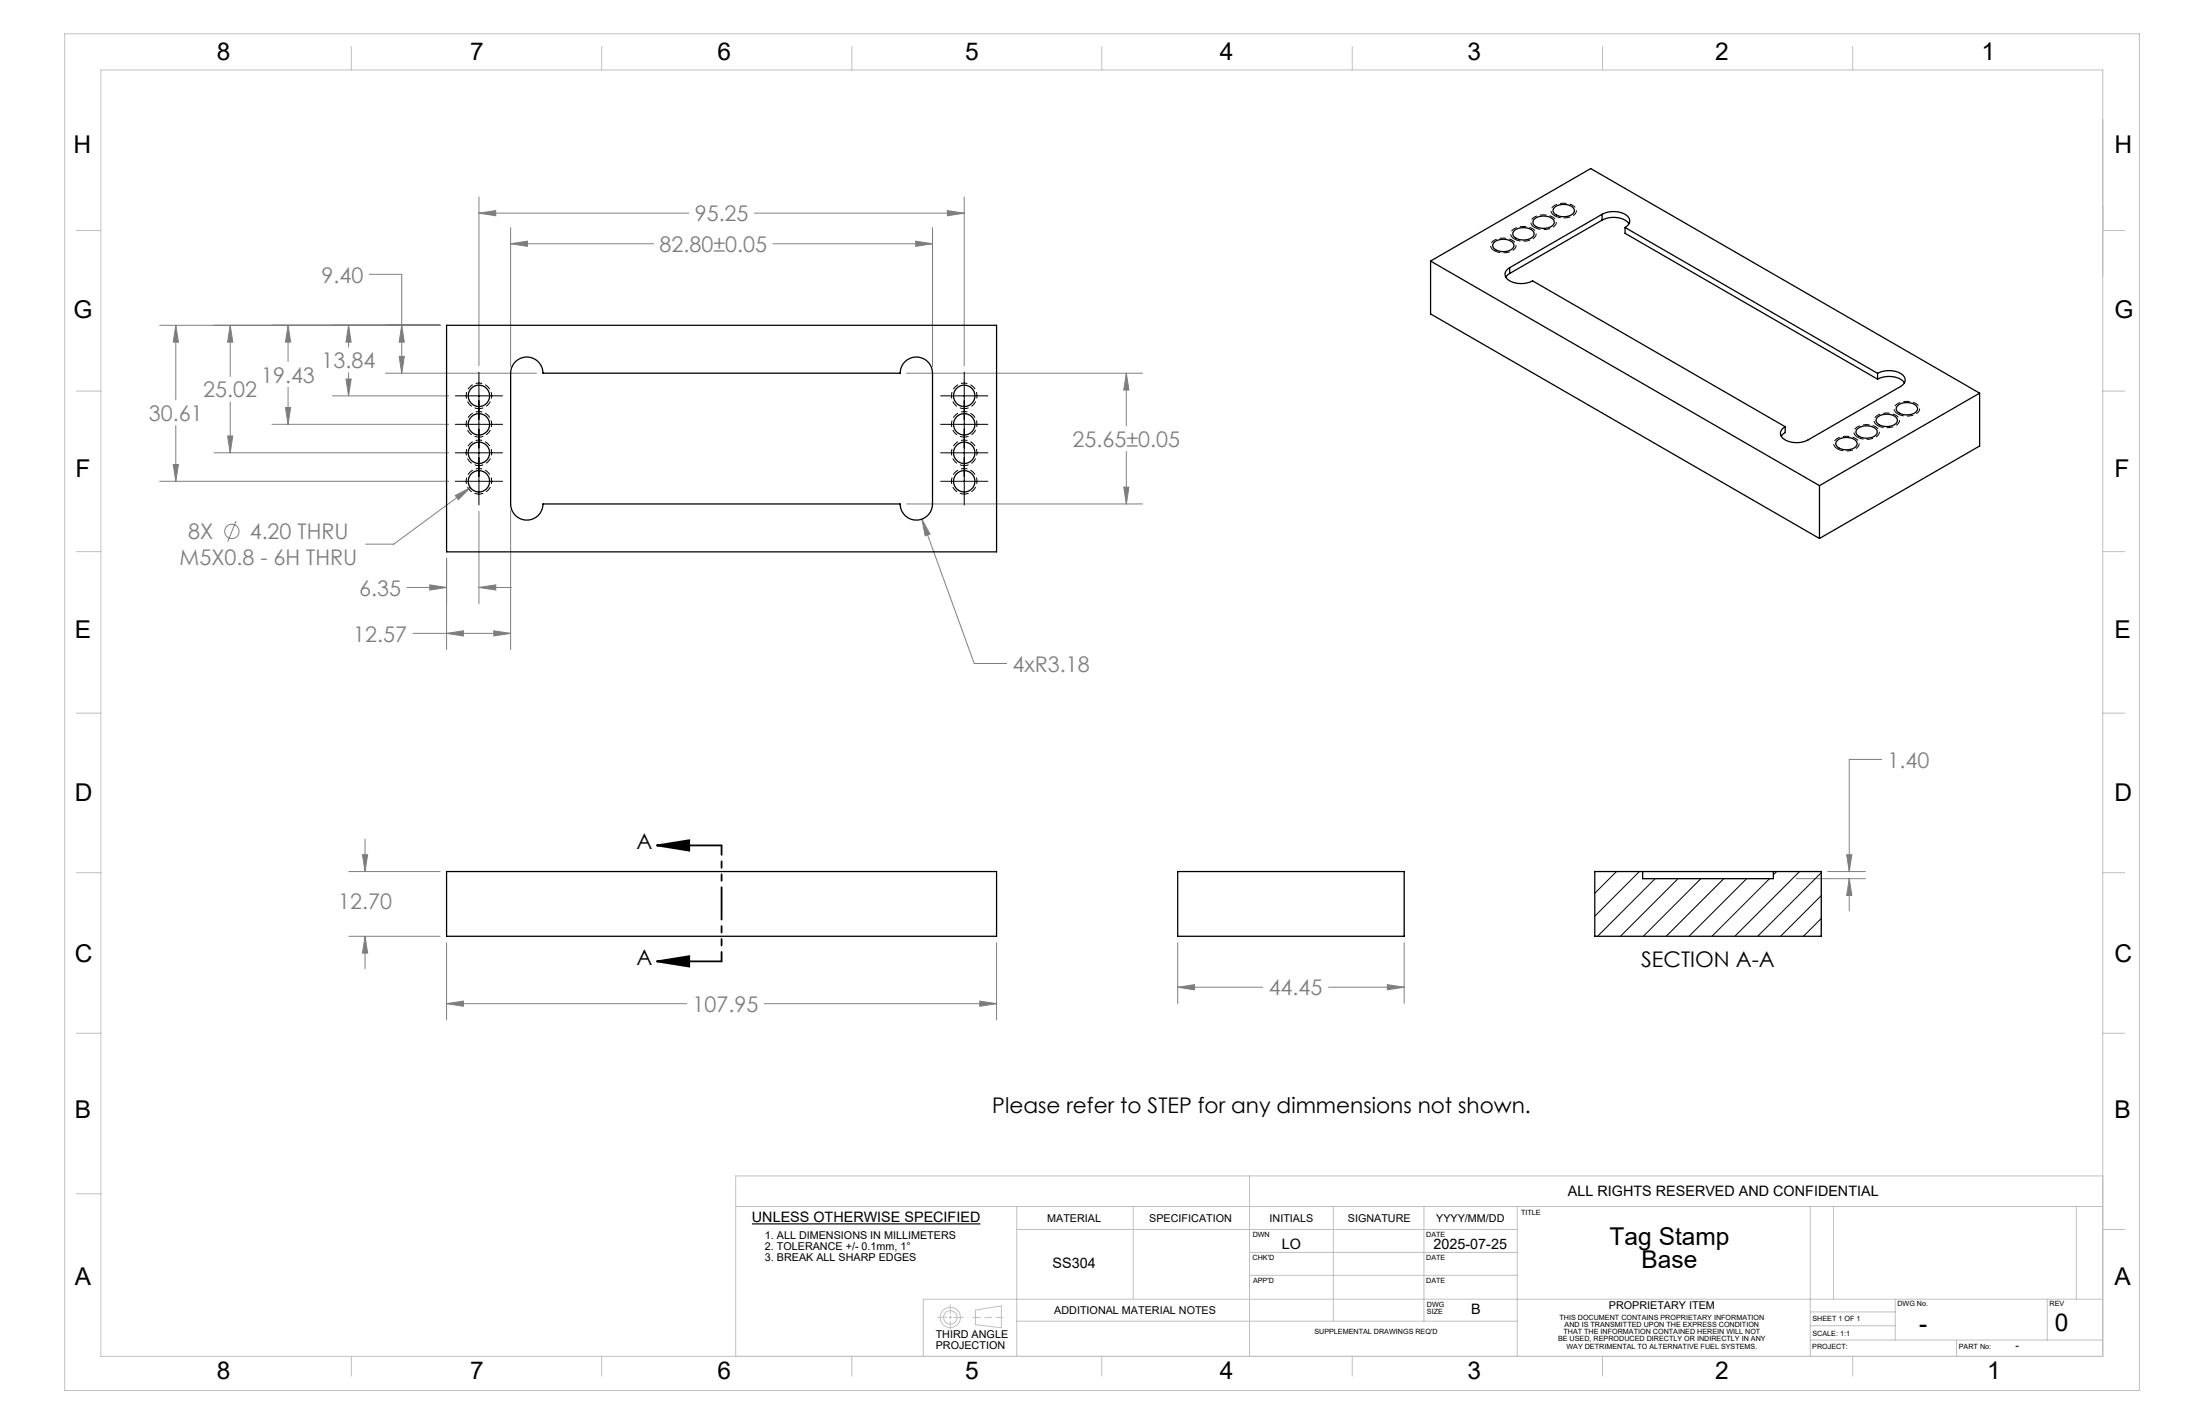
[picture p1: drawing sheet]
<svg xmlns="http://www.w3.org/2000/svg" width="432mm" height="279mm" viewBox="0 0 432 279" stroke-linecap="round" stroke-linejoin="round" font-family="sans-serif">
<g fill="none" stroke="#808080" stroke-width=".2">
<path d="M94 38.7v33.1M189.3 38.7v33.1M72.5 53.8h6.3v19.4M94 41.8l3.3-.5v1zM94 41.8h41.2M100.2 47.8l3.3-.5v1zM100.2 44.7v27.3M100.2 47.8h28.1M148.1 41.8h41.2M151.7 47.8h31.3M179.7 47.3l3.3 .5-3.3 .5zM183 44.7v27.3"/>
<path d="M185.9 41.3l3.4 .5-3.4 .5zM31.3 63.8h55.1M34.5 63.8l.5 3.3h-1zM34.5 63.8v14.7M45.2 63.8l.5 3.3h-1zM45.2 63.8v10.1M45.2 78.9v9.9M56 80h1l-.5 3.3zM56.5 63.8l.5 3.3h-1zM56.5 63.8v7.1M56.5 76v7.3M65.2 77.7h22.9"/>
<path d="M67.9 74.4h1l-.5 3.3zM68.4 63.8l.5 3.3h-1zM68.4 63.8v4.3M68.4 73.1v4.6M75.7 73.2h29.6M78.3 69.9h1.1l-.6 3.3zM78.8 63.8l.6 3.3h-1.1zM177.9 73.2h46.3M221.1 73.2l.5 3.3h-1zM221.1 73.2v10.3M31.3 94.4h56.8M34 91.1h1l-.5 3.3z"/>
<path d="M34.5 83.5v10.9M42 88.8h46.1M44.7 85.5h1l-.5 3.3zM53.4 83.3h34.7M89.4 97.2l2.9-1.5-2.3 2.3zM92.3 95.7l-15 11.1h-5.6M177.9 98.9h46.3M220.6 95.6h1l-.5 3.3zM221.1 88.6v10.3M46.3 102.3l-1.6 4M79.9 115.3h7.8M84.3 114.8l3.4 .5-3.4 .5z"/>
<path d="M87.7 109.5v18M94 115.3l3.3-.5v1zM94 100.3v18.1M94 115.3h6.4M100.2 100.1v27.4M180.9 101.9l1.6 2.9-.9 .3zM180.9 101.9l10.3 28.3h6.4M81.1 124.3h19.1M87.7 124.3l3.3-.5v1zM96.9 123.8l3.3 .5-3.3 .5zM369.3 149h-6.3v22M68.5 171h17.9"/>
<path d="M71.1 167.7h1.1l-.5 3.3zM71.7 164.7v6.3M352.5 172.4h13.6M358.7 171h7.4M362.5 167.7h1l-.5 3.3zM363 172.4l.5 3.3h-1zM363 172.4v6.4M68.5 183.7h17.9M71.7 183.7l.5 3.3h-1.1zM71.7 183.7v6.4M87.7 196.9l3.3-.5v1zM87.7 185v15.1"/>
<path d="M87.7 196.9h47.1M150 196.9h45.6M192.3 196.4l3.3 .5-3.3 .5zM195.6 185v15.1M231.2 193.7l3.3-.5v1zM231.2 185v11.9M231.2 193.7h16.6M260.7 193.7h14.9M272.3 193.2l3.3 .5-3.3 .5zM275.6 185v11.9"/>
<circle cx="45.5" cy="104.3" r="1.41"/>
</g>
<path d="M147.6 240.1h44.8" fill="none" stroke="#000" stroke-width=".22"/>
<path d="M128.9 165.9l6.4-1v2zM128.9 165.9h12.7M128.9 188.6l6.4-1v2zM128.9 188.6h12.7" fill="none" stroke="#000" stroke-width=".35"/>
<g fill="none" stroke="#c0c0c0" stroke-width=".2">
<path d="M12.7 6.6h407.2v266.2h-407.2zM19.8 13.7h392.9v252.4h-392.9zM69 9.2v4.5M118.1 9.2v4.5M167.2 9.2v4.5M216.3 9.2v4.5M265.4 9.2v4.5M314.5 9.2v4.5M363.6 9.2v4.5M15 45.2h4.8M412.7 45.2h4.3M15 76.7h4.8"/>
<path d="M412.7 76.7h4.3M15 108.2h4.8M412.7 108.2h4.3M15 139.9h4.8M412.7 139.9h4.3M15 171.2h4.8M412.7 171.2h4.3M15 202.7h4.8M412.7 202.7h4.3M15 234.2h4.8M144.4 236.7h268.3M199.6 236.7v29.4"/>
<path d="M222.4 236.7v18M245.2 230.7v35.4M261.7 236.7v22.5M279.5 236.7v22.5M297.8 236.7v29.4M355.3 236.7v29.4M359.9 236.7v18.2M407.5 236.7v18.2M412.7 230.7h-268.3v35.4M184 258.5h1.8M186.3 258.5h.5M186.5 256v1.8"/>
<path d="M186.5 258.3v.4M186.5 259.2v1.7M187.2 258.5h1.8M190.9 258.5h1.6M191.5 257l5-.8v4.3l-5-.6zM193.3 258.5h1.4M195.5 258.5h1.3M199.6 241.2h98.2M199.6 259.2h98.2M245.2 245.7h52.6M245.2 250.2h52.6M355.3 257.4h16.7"/>
<path d="M372 254.9v8M401.8 254.9v8M412.7 241.2h4.3M412.7 254.9h-231.5v11.2M69 266.1v3.9M118.1 266.1v3.9M167.2 266.1v3.9M216.3 266.1v3.9M265.4 266.1v3.9M314.5 266.1v3.9M355.3 262.9h57.4M355.3 260.1h16.7"/>
<path d="M363.6 266.1v3.9M384 262.9v3.2"/>
<circle cx="186.5" cy="258.5" r="1.33"/>
<circle cx="186.5" cy="258.5" r="1.99"/>
</g>
<path d="M94 96.9a2.5 2.5 0 0 1-2.2-3.6 2.5 2.5 0 0 1 4.3-.2 2.5 2.5 0 0 1-1.9 3.8h-.2M94 91.3a2.5 2.5 0 0 1-2.2-3.6 2.5 2.5 0 0 1 4.3-.2 2.5 2.5 0 0 1-1.9 3.8h-.2M94 85.8a2.5 2.5 0 0 1-2.2-3.7 2.5 2.5 0 0 1 4.3-.2 2.5 2.5 0 0 1-1.9 3.8l-.2 .1M94 80.2a2.5 2.5 0 0 1-2.2-3.7 2.5 2.5 0 0 1 4.3-.2 2.5 2.5 0 0 1-1.9 3.9h-.2M189.3 80.2a2.5 2.5 0 0 1-2.3-3.7 2.5 2.5 0 0 1 4.3-.2 2.5 2.5 0 0 1-1.8 3.9h-.2M189.3 85.8a2.5 2.5 0 0 1-2.3-3.7 2.5 2.5 0 0 1 4.3-.2 2.5 2.5 0 0 1-1.8 3.8l-.2 .1M189.3 91.3a2.5 2.5 0 0 1-2.3-3.6 2.5 2.5 0 0 1 4.3-.2 2.5 2.5 0 0 1-1.8 3.8h-.2M189.3 96.9a2.5 2.5 0 0 1-2.3-3.6 2.5 2.5 0 0 1 4.3-.2 2.5 2.5 0 0 1-1.8 3.8h-.2" fill="none" stroke="#000" stroke-width=".2" stroke-dasharray="1.3 .6" stroke-dashoffset=".4" stroke-linecap="butt"/>
<path d="M293.3 49.2a1.12 1.12 0 0 1-.7-1.2 1.12 1.12 0 0 1 .9-1 3.3 3.3 0 0 1 4 .8 1.45 1.45 0 0 1-1.5 1.7l-1.3 .1-1.4-.4M297.2 46.9a1.12 1.12 0 0 1-.7-1.2 1.12 1.12 0 0 1 1-1 3.3 3.3 0 0 1 3.9 .8 1.45 1.45 0 0 1-1.5 1.7l-1.3 .1-1.4-.4M301.2 44.6a1.12 1.12 0 0 1-.7-1.2 1.12 1.12 0 0 1 .9-.9 3.3 3.3 0 0 1 4 .7 1.45 1.45 0 0 1-1.5 1.7l-1.3 .1-1.4-.4M305.1 42.3a1.12 1.12 0 0 1-.7-1.1 1.12 1.12 0 0 1 1-1 3.3 3.3 0 0 1 3.9 .8 1.45 1.45 0 0 1-1.5 1.7h-1.3l-1.4-.4M360.6 88.1a1.12 1.12 0 0 1-.7-1.2 1.12 1.12 0 0 1 1-1 3.3 3.3 0 0 1 3.9 .8 1.45 1.45 0 0 1-1.5 1.7l-1.3 .1-1.4-.4M364.6 85.8a1.12 1.12 0 0 1-.7-1.2 1.12 1.12 0 0 1 .9-1 3.3 3.3 0 0 1 4 .8 1.45 1.45 0 0 1-1.5 1.7l-1.3 .1-1.4-.4M368.5 83.5a1.12 1.12 0 0 1-.7-1.2 1.12 1.12 0 0 1 1-1 3.3 3.3 0 0 1 3.9 .8 1.45 1.45 0 0 1-1.5 1.7l-1.3 .1-1.4-.4M372.5 81.2a1.12 1.12 0 0 1-.7-1.2 1.12 1.12 0 0 1 1-.9 3.3 3.3 0 0 1 3.9 .7 1.45 1.45 0 0 1-1.5 1.7l-1.3 .1-1.4-.4" fill="none" stroke="#000" stroke-width=".2" stroke-dasharray="1.3 .6" stroke-linecap="butt"/>
<path d="M141.6 165.9v22.7" fill="none" stroke="#000" stroke-width=".35" stroke-dasharray="6.3 1.3 1.3 1.3 1.3 1.3" stroke-dashoffset="4.5"/>
<path d="M89.4 77.7h9.2M94 73v26.1M184.6 77.7h9.3M189.3 73v26.1M89.4 83.3h9.2M89.4 88.8h9.2M89.4 94.4h9.2M184.6 83.3h9.3M184.6 88.8h9.3M184.6 94.4h9.3" fill="none" stroke="#000" stroke-width=".2"/>
<path d="M128.9 165.9l6.4-1v2zM128.9 188.6l6.4-1v2z" fill="#000"/>
<path d="M100.2 47.8l3.3-.5v1zM179.7 47.3l3.3 .5-3.3 .5zM94 41.8l3.3-.5v1zM185.9 41.3l3.4 .5-3.4 .5zM221.1 73.2l.5 3.3h-1zM220.6 95.6h1l-.5 3.3zM84.3 114.8l3.4 .5-3.4 .5zM94 115.3l3.3-.5v1zM96.9 123.8l3.3 .5-3.3 .5zM87.7 124.3l3.3-.5v1zM78.3 69.9h1.1l-.6 3.3zM78.8 63.8l.6 3.3h-1.1zM67.9 74.4h1l-.5 3.3zM68.4 63.8l.5 3.3h-1zM56 80h1l-.5 3.3zM56.5 63.8l.5 3.3h-1zM44.7 85.5h1l-.5 3.3zM45.2 63.8l.5 3.3h-1zM34 91.1h1l-.5 3.3zM34.5 63.8l.5 3.3h-1zM180.9 101.9l.7 3.2 .9-.3zM89.4 97.2l.6 .8 2.3-2.3zM87.7 196.9l3.3-.5v1zM192.3 196.4l3.3 .5-3.3 .5zM71.7 183.7l.5 3.3h-1.1zM71.1 167.7h1.1l-.5 3.3zM231.2 193.7l3.3-.5v1zM272.3 193.2l3.3 .5-3.3 .5zM363 172.4l.5 3.3h-1zM362.5 167.7h1l-.5 3.3z" fill="#808080"/>
<g fill="none" stroke="#000" stroke-width=".25">
<path d="M280.8 51.2l31.4-18.1 76.3 44M280.8 51.2l76.3 44.1M280.8 51.2v10.4l76.3 44.1M293.3 47.5a2.79 2.79 0 0 1 3.8 .4 1.43 1.43 0 0 1-1.6 1.5 2.13 2.13 0 0 1-2.5-1.2zM296.3 52.5a1.4 1.4 0 0 0-.9 1.4 1.4 1.4 0 0 0 1.1 1.3 5 5 0 0 0 4.3-.1l49.6 28.6M296.3 53.7l-.8 .7M296.3 52.5v1.2M297.3 45.2a2.79 2.79 0 0 1 3.8 .4 1.43 1.43 0 0 1-1.7 1.5 2.13 2.13 0 0 1-2.5-1.2zM301.2 42.9a2.79 2.79 0 0 1 3.8 .5 1.43 1.43 0 0 1-1.6 1.4 2.13 2.13 0 0 1-2.5-1.2zM305.2 40.6a2.79 2.79 0 0 1 3.8 .5 1.43 1.43 0 0 1-1.7 1.4 2.13 2.13 0 0 1-2.5-1.2zM314.5 42a4.5 4.5 0 0 1 5.2 .7 1.32 1.32 0 0 1-.8 1.9M314.5 43.2a4.4 4.4 0 0 1 5.2 .7"/>
<path d="M314.5 42l-18.2 10.5M314.5 43.2l-18.2 10.5M314.5 42v1.2M318.9 44.6l49.6 28.7M318.9 44.6v1.2l49.6 28.6M87.7 63.8h107.9v44.5h-107.9zM101.2 70.9a3.2 3.2 0 0 1 3.5-.6 3.2 3.2 0 0 1 1.9 2.9h70.1a3.2 3.2 0 0 1 3.2-3.1 3.2 3.2 0 0 1 3.1 3.1v25.7a3.2 3.2 0 0 1-3.1 3.2 3.2 3.2 0 0 1-3.2-3.2h-70.1a3.2 3.2 0 0 1-3.2 3.2 3.2 3.2 0 0 1-3.2-3.2v-25.7a3.2 3.2 0 0 1 1-2.3zM368.5 73.3a4.5 4.5 0 0 1 5.2 .6 1.32 1.32 0 0 1-.7 1.9l-18.1 10.5a4.5 4.5 0 0 1-5.2-.6 1.32 1.32 0 0 1 .7-2M368.5 74.4a4.4 4.4 0 0 1 5.3 .7M368.5 73.3v1.1M372.5 79.5a2.79 2.79 0 0 1 3.8 .5 1.43 1.43 0 0 1-1.6 1.4 2.13 2.13 0 0 1-2.5-1.2zM388.5 77.1l-31.4 18.2"/>
<path d="M388.5 77.1v10.4l-31.4 18.2M350.4 83.7v1.2l-.8 .7M357.1 95.3v10.4M360.7 86.4a2.79 2.79 0 0 1 3.8 .4 1.43 1.43 0 0 1-1.7 1.4 2.13 2.13 0 0 1-2.5-1.2zM364.6 84.1a2.79 2.79 0 0 1 3.8 .4 1.43 1.43 0 0 1-1.6 1.5 2.13 2.13 0 0 1-2.5-1.2zM368.6 81.8a2.79 2.79 0 0 1 3.8 .4 1.43 1.43 0 0 1-1.7 1.5 2.13 2.13 0 0 1-2.5-1.2zM87.7 171h107.9v12.7h-107.9zM231.2 171h44.4v12.7h-44.4zM313 171h44.5v12.7h-44.5zM322.4 171v1.4h25.7v-1.4"/>
<circle cx="94" cy="77.7" r="2.1"/>
<circle cx="189.3" cy="77.7" r="2.1"/>
<circle cx="94" cy="83.3" r="2.1"/>
<circle cx="94" cy="88.8" r="2.1"/>
<circle cx="94" cy="94.4" r="2.1"/>
<circle cx="189.3" cy="83.3" r="2.1"/>
<circle cx="189.3" cy="88.8" r="2.1"/>
<circle cx="189.3" cy="94.4" r="2.1"/>
</g>
<g fill="none" stroke="#000" stroke-width=".2">
<path d="M317.3 171l-4.3 4.3M321.8 171l-8.8 8.8M324.9 172.4l-11.3 11.3M329.3 172.4l-11.3 11.3M333.8 172.4l-11.3 11.3M338.3 172.4l-11.3 11.3M342.8 172.4l-11.3 11.3M347.3 172.4l-11.3 11.3M348.7 171l-.6 .6M353.2 171l-12.7 12.7M357.5 171.2l-12.5 12.5M357.5 175.7l-8 8"/>
<path d="M357.5 180.2l-3.5 3.5"/>
</g>
<g font-size="4.8">
<text x="42.5" y="11.7">8</text>
<text x="92.3" y="11.7">7</text>
<text x="140.8" y="11.7">6</text>
<text x="189.4" y="11.7">5</text>
<text x="239.4" y="11.7">4</text>
<text x="288" y="11.7">3</text>
<text x="336.6" y="11.7">2</text>
<text x="388.9" y="11.7">1</text>
<text x="14.4" y="29.9">H</text>
<text x="415" y="29.9">H</text>
<text x="14.4" y="62.3">G</text>
<text x="415" y="62.3">G</text>
<text x="14.8" y="93.6">F</text>
<text x="415" y="93.6">F</text>
<text x="14.7" y="125.1">E</text>
<text x="415" y="125.1">E</text>
<text x="14.7" y="157.2">D</text>
<text x="415" y="157.2">D</text>
<text x="14.7" y="188.8">C</text>
<text x="415" y="188.8">C</text>
<text x="14.7" y="219.4">B</text>
<text x="415" y="219.4">B</text>
<text x="315.9" y="244.2">Tag Stamp</text>
<text x="322.2" y="248.7">Base</text>
<text x="14.7" y="252.1">A</text>
<text x="415" y="252.1">A</text>
<text x="376.7" y="261.4">-</text>
<text x="403.3" y="261.2">0</text>
<text x="42.5" y="270.6">8</text>
<text x="92.3" y="270.6">7</text>
<text x="140.8" y="270.6">6</text>
<text x="189.4" y="270.6">5</text>
<text x="239.4" y="270.6">4</text>
<text x="288" y="270.6">3</text>
<text x="336.6" y="270.6">2</text>
<text x="390" y="270.6">1</text>
</g>
<g font-size="4.2" fill="#808080">
<text x="136.4" y="43.4">95.25</text>
<text x="129.5" y="49.4">82.80±0.05</text>
<text x="63.1" y="55.4">9.40</text>
<text x="39.9" y="78">25.02</text>
<text x="51.3" y="75.1">19.43</text>
<text x="63.1" y="72.2">13.84</text>
<text x="29.2" y="82.6">30.61</text>
<text x="210.5" y="87.7">25.65±0.05</text>
<text x="37" y="105.8">8X</text>
<text x="49" y="105.8">4.20 THRU</text>
<text x="35.3" y="110.9">M5X0.8 - 6H THRU</text>
<text x="70.5" y="116.9">6.35</text>
<text x="69.3" y="125.9">12.57</text>
<text x="198.7" y="131.8">4xR3.18</text>
<text x="370.5" y="150.6">1.40</text>
<text x="66.4" y="178.4">12.70</text>
<text x="249" y="195.3">44.45</text>
<text x="135.9" y="198.5">107.95</text>
</g>
<g font-size="4.2">
<text x="124.9" y="166.5">A</text>
<text x="124.9" y="189.3">A</text>
<text x="322.1" y="189.8">SECTION A-A</text>
<text x="194.8" y="218.3">Please refer to STEP for any dimmensions not shown.</text>
</g>
<g font-size="2.8">
<text x="147.6" y="239.8">UNLESS OTHERWISE SPECIFIED</text>
<text x="307.7" y="234.8">ALL RIGHTS RESERVED AND CONFIDENTIAL</text>
<text x="251.6" y="245.1">LO</text>
<text x="281.4" y="245.1">2025-07-25</text>
<text x="206.6" y="248.9">SS304</text>
<text x="288.7" y="257.9">B</text>
</g>
<g font-size="2.1">
<text x="205.5" y="239.7">MATERIAL</text>
<text x="225.6" y="239.7">SPECIFICATION</text>
<text x="249.2" y="239.7">INITIALS</text>
<text x="264.5" y="239.7">SIGNATURE</text>
<text x="281.9" y="239.7">YYYY/MM/DD</text>
<text x="150.1" y="243.2">1. ALL DIMENSIONS IN MILLIMETERS</text>
<text x="150.1" y="245.3">2. TOLERANCE +/- 0.1mm, 1°</text>
<text x="150.1" y="247.4">3. BREAK ALL SHARP EDGES</text>
<text x="206.9" y="257.9">ADDITIONAL MATERIAL NOTES</text>
<text x="315.8" y="256.8">PROPRIETARY ITEM</text>
<text x="183.7" y="262.5">THIRD ANGLE</text>
<text x="183.7" y="264.6">PROJECTION</text>
<text x="395.6" y="264.8">-</text>
</g>
<g font-size="1.4">
<text x="298.5" y="238.5">TITLE</text>
<text x="245.9" y="242.8">DWN</text>
<text x="279.9" y="242.7">DATE</text>
<text x="245.9" y="247.1">CHK'D</text>
<text x="245.9" y="251.7">APP'D</text>
<text x="279.9" y="247.1">DATE</text>
<text x="279.9" y="251.7">DATE</text>
<text x="280.1" y="256.5">DWG</text>
<text x="280.1" y="257.9">SIZE</text>
<text x="372.4" y="256.2">DWG No.</text>
<text x="402.3" y="256.2">REV</text>
<text x="258" y="261.8">SUPPLEMENTAL DRAWINGS REQ'D</text>
<text x="305.8" y="263.2">BE USED, REPRODUCED DIRECTLY OR INDIRECTLY IN ANY</text>
<text x="306.1" y="259">THIS DOCUMENT CONTAINS PROPRIETARY INFORMATION</text>
<text x="306.9" y="261.8">THAT THE INFORMATION CONTAINED HEREIN WILL NOT</text>
<text x="307.1" y="260.4">AND IS TRANSMITTED UPON THE EXPRESS CONDITION</text>
<text x="355.7" y="262">SCALE: 1:1</text>
<text x="355.7" y="259.2">SHEET 1 OF 1</text>
<text x="307.4" y="264.6">WAY DETRIMENTAL TO ALTERNATIVE FUEL SYSTEMS.</text>
<text x="355.7" y="264.8">PROJECT:</text>
<text x="384.5" y="264.8">PART No:</text>
</g>
</svg>
